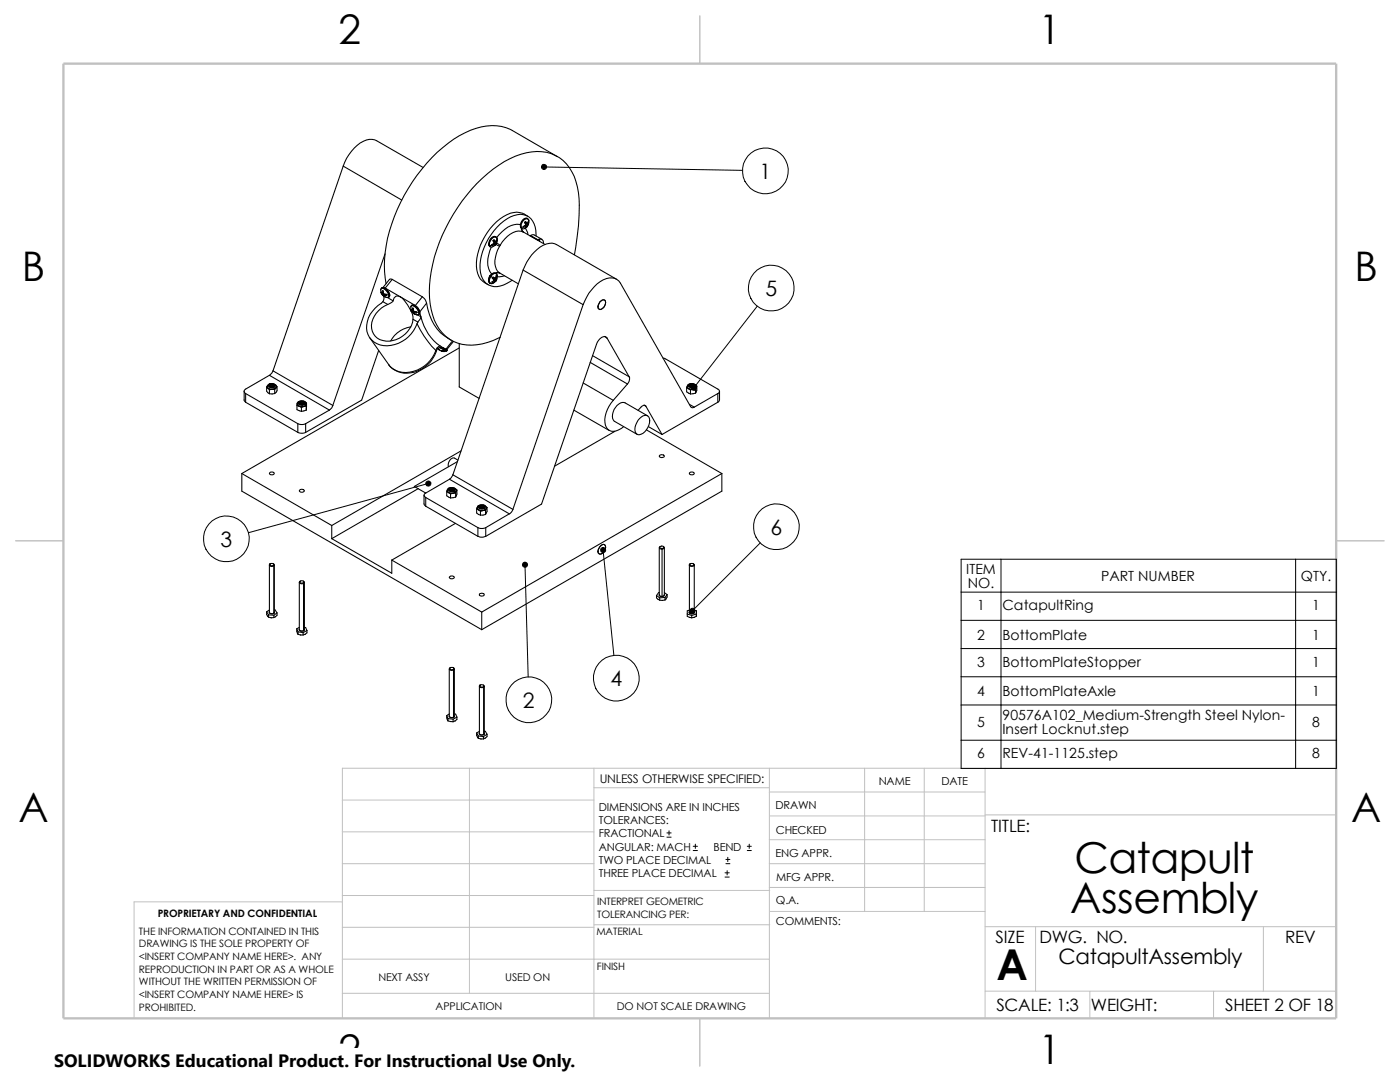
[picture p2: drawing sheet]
<svg xmlns="http://www.w3.org/2000/svg" width="279mm" height="216mm" viewBox="0 0 279 216" stroke-linecap="round" stroke-linejoin="round" font-family="sans-serif">
<g fill="none" stroke="#c0c0c0" stroke-width=".2">
<path d="M68.3 159.6h50.2M93.7 153.3v44.9M118.5 157.2h35M118.5 153.3v49.9M153.5 158h43.1M153.5 153.3v49.9M172.6 153.3v28.6M184.4 153.3v28.6M196.6 153.3v49.9M266.7 153.3h-198.4v49.9M68.3 172.3h50.2M68.3 166h50.2"/>
<path d="M68.3 180h-41.5v23.2M68.3 178.7h50.2M118.5 177.7h35.1M153.5 172.3h43.1M153.5 177.1h43.1M153.5 162.8h43.1M153.5 167.6h43.1M196.6 162.6h70.1M68.3 191.4h85.2M68.3 185h50.2M68.3 198.2h85.2M118.5 184.5h35.1"/>
<path d="M153.6 181.9h43M196.6 184.9h70.1M196.6 197.8h70.1M206.7 184.9v12.9M217.5 197.8v5.4M242.2 197.8v5.4M252.1 184.9v12.9"/>
</g>
<path d="M139.7 3.2v9.5M3.1 107.9h9.6M266.7 107.9h9.5M139.7 203.2v9.5" fill="none" stroke="#c0c0c0" stroke-width=".21"/>
<path d="M12.7 12.7h254v190.5h-254z" fill="none" stroke="#c0c0c0" stroke-width=".47"/>
<g fill="none" stroke="#000" stroke-width=".21">
<path d="M68.5 33.1l11.7 6.8M68.5 33.1l-14 40.9M68.5 33.1a7.8 7.8 0 0 1 5.2-5.3l1.1 .1 .3 .2 9.3 5.3M111.2 31.2l-9-5.2a9.9 9.9 0 0 0-9.4 .5 30.3 30.3 0 0 0-12.8 13.8 26.4 26.4 0 0 0-3 16.3M76 57.8l.1 .5M76 57.8l.2-.3 .5 .2 .5 .5 .4 .6M76.1 58.3v.2M76.1 58.4v.1M76.1 58.4l.1 .1M76.1 58.3v.1M76.1 58.5l.4 .5 .6 .4 .5-.1v-.5M76.1 57.5a1.44 1.44 0 0 1 1.5 1.3"/>
<path d="M76.1 58.5l.2 .2M76.2 57.5l-.2 .3M76.2 57.4a1.44 1.44 0 0 1 1.5 1.3M76.2 57.4l-.1 .1M76.2 58.5h-.1M76.2 58.5h.1M76.2 57.4a1.41 1.41 0 0 1 1.5 1.2M76.3 58.4v.1M76.3 58.7l.1 .1M76.3 58.4l.1-.4 .2 .6M76.4 58.8l.1 .1M76.5 58.9l.2 .2"/>
<path d="M76.5 58.3l-.2 .1M76.5 58.3l-.2 .2M76.5 59l.1 .6-.2 .6M76.5 58.5l-.2 .2M76.6 58.6l-.2 .2M76.6 58.6l.5 .1v.1M76.6 57.4l.3 .1M76.7 59l.2 .2-.2-.1M76.8 59.1h-.1M76.8 58.9l-.1 .1M76.8 58.7l-.3 .2M76.8 50.7l-10.4 30.2"/>
<path d="M76.9 57.5l6 3.5M76.9 58.7l-.2 .3M77 58.7l-.2 .2M77.1 58.8v.2l-.3-.1M77.3 59.4l1.1 .6M77.6 58.8h-.5M77.6 59.3l-.5 .1M77.6 58.8h.1M77.6 58.8v.5M77.6 59.2v.1M77.7 58.6l.1 .3-.2 .3M77.7 58.7l-.1 .5"/>
<path d="M77.7 58.6v.1M77.7 58.7l-.1 .1M78.3 55.8l-.5-.1-1.4 1.7M78.3 55.8l-1.4 1.7M78.3 55.8l6 3.4M84.3 59.2l.5 .4 .3 .9M84.3 59.2l-1.4 1.8M97.6 49l.2 .2-.1-.2M97.6 49h.1M97.7 49h.1M97.7 56.5l.1 .1M97.8 55.1h.1"/>
<path d="M97.8 55.1l.5-.5 .4-.1a1.31 1.31 0 0 0-1 2M97.8 55.1a1.27 1.27 0 0 0-.1 1.4M97.9 55.1l.1 .1M97.9 55.1a.87 .87 0 0 0 .1 1.5l.4-.1M98 55.2a.8 .8 0 0 1 1.1-.5l.1 .8-.2 .5M98 55.2a.97 .97 0 0 0 0 1.4l.6-.2 .4-.4M98 55.2l.3 .2M98 49.3l-.3 .7a4.8 4.8 0 0 0 .3 4.6l.1 .1M98.2 48.9l-.5 .1M98.2 56.3h.1M98.2 56.3l.1 .1M98.3 56.3v.1"/>
<path d="M98.3 55.4l.1-.1 .3 .2M98.3 55.4v.1l.3 .4M98.4 48.7l.2 .1M98.4 55.4l.3 .1M98.5 48.6l-.4 .2 .1 .1M98.5 56l-.3 .3M98.5 48.6l.2 .2M98.5 48.6l.3 .2M98.5 55.5h.1M98.5 56l.2 .1M98.5 55.5l.5 .2M98.6 48.5v.1"/>
<path d="M98.6 55.4l-.1 .1M98.6 55.5l.1 .2M98.6 55.9l.2 .1M98.6 55.8l.2 .2M98.6 55.5l.4 .3M98.6 48.6l.3 .2M98.6 55.9l-.1 .1M98.6 48.1l-.1 .1 .5 .3M98.6 48.4l.4 .2M98.6 48.6h.1M98.6 48.8l-.4 .1M98.6 48.1l.5 .2"/>
<path d="M98.7 56.1l-.4 .3M98.7 48.8h.1M98.7 55.7l.4 .2M98.7 48.8h-.1M98.7 55.7l-.1 .2M98.8 48.8v.2v-.1M98.8 56h.1M98.8 48.9h.1M98.8 56l-.1 .1M98.8 48.9l-.3 .2a.49 .49 0 0 1-.8-.1M98.8 48.1l-.4-.1 .5 .2M98.8 48.1l.1 .1"/>
<path d="M98.8 48.1a.2 .2 0 0 0-.2-.2 .2 .2 0 0 0-.2 .2 .2 .2 0 0 0 .2 .2l-.1 .3M98.9 54.5l.1 .1M98.9 55.5h.2M98.9 48.8l-.1 .1M99 48.8l.7 .3M99 54.6l-.1-.1a1.11 1.11 0 0 0-1 .6M99 47.3l-.1-.1a1.33 1.33 0 0 0-1.3 1.8M99 48.5v.1M99 48.6l-.1 .2M99 55.8l.1 .1M99 54.6l.2 .6 1.5-.2M99 56h.1"/>
<path d="M99 55.1h.1M99 55.7v.1M99 56h-.2M99.1 55.5l-.1 .2M99.1 48h.1M99.1 48.3l-.1 .2M99.1 55.9l-.1 .1M99.1 48.5l.7 .4M99.1 55.1v.4M99.1 55.1l-.1-.1-.1 .5h-.2M99.2 48l-.1 .3M99.2 47.5a.78 .78 0 0 0-.8-.1 .78 .78 0 0 0-.5 .6l-.2 .4v.6"/>
<path d="M99.2 47.5v.2M99.2 47.5v.4M99.2 47.9l-.3 .3M99.2 47.5l-.2-.2a1.34 1.34 0 0 0-1.3 1.7M99.2 47.9v.1M99.2 47.7v.6l-.4 .6M99.7 49.1a4.7 4.7 0 0 0-.4 5l.4 .3M99.7 54.4h-.5l-.4 .1M99.7 54.4l3.8 2.2M99.8 54.5l-.4-.1-.4 .2M99.8 48.9l-.1 .2M103.8 44.8a4.4 4.4 0 0 0-4.2 2l-.5 .6"/>
<path d="M103.9 45.3l.1 .1M103.9 45.3v.1M104 45.4l.1 .2M104 45.4h.1M104 45.5l.4 .8M104 45.4l.4 .3 .3-.1M104.2 45.6l.3 .7M104.4 46.3a2.97 2.97 0 0 0-3.1 .9l-1.5 1.7M104.4 46.3h.1M104.4 53.9l12 6.9M104.4 53.9l-14 40.8M104.4 53.9a8.6 8.6 0 0 1 4.7-5.2 2.25 2.25 0 0 1 2 .1l11.9 6.9"/>
<path d="M104.5 46.3l4.3 2.5M104.5 45.3l-.5 .1M104.7 45l.2 .2M104.7 44.3l.4 .2M104.7 44.4l.5 .2M104.8 45l-.3 .3M104.8 45l.2 .1M104.8 45l.3 .2M104.9 45.5l.5 1.3M104.9 45h.1M104.9 45.2l-.3 .1h-.1M104.9 45l.3 .1"/>
<path d="M104.9 44.9v.1M104.9 44.8l.4 .2M104.9 44.8l-.1 .2M105 45.1l.1 .1M105 45.1l-.1 .1M105.1 45.3l-.4 .3M105.1 45.2l.1 .1M105.1 45.2v.1M105.1 44.5v-.1a.19 .19 0 0 0-.2-.1 .19 .19 0 0 0-.2 .2 .19 .19 0 0 0 .2 .2v.1M105.1 44.5l.1 .1M105.2 45.3h-.1M105.2 45.1v.2"/>
<path d="M105.3 45l-.1 .1M105.3 43.6a1.18 1.18 0 0 0-1.5 1.4l.1 .3M105.3 43.1a3.9 3.9 0 0 0-4.8 .1 11.9 11.9 0 0 0-5.3 10.7 3.4 3.4 0 0 0 2.3 2.9M105.3 44.8v.2M105.4 44.7l-.5-.3-.1 .2 .5 .2M105.4 44.3l.1 .1M105.4 44.7l-.1 .1M105.5 44.4l-.1 .3M105.5 43.9a.78 .78 0 0 0-.8-.2 .78 .78 0 0 0-.5 .7l-.2 .3v.7M105.5 43.9v.2M105.5 43.9v.4M105.5 44.3l-.3 .3"/>
<path d="M105.5 43.9l-.2-.3a1.34 1.34 0 0 0-1.3 1.8M105.5 44.3v.1M105.5 44l-.1 1-.7 .6M105.7 47h.1M105.8 47l1.6 .9M105.9 47l.6-.2 1.7 1M105.9 47l1.5 .9M105.9 47h-.1M107 47.1a4 4 0 0 0-2-4.1 4.5 4.5 0 0 0-4.5 1.1 12 12 0 0 0-4.6 10.3 3.1 3.1 0 0 0 4.6 2.5l1.7-1M107.6 47.7l.1 .5M107.6 47.7a.7 .7 0 0 1 .9 .9M107.6 47.7l-.2 .2"/>
<path d="M114.6 50.8a38.4 38.4 0 0 0 .6-13.5 8.1 8.1 0 0 0-7.1-7 14.3 14.3 0 0 0-9.7 3.4 33.9 33.9 0 0 0-12.7 23.2 13.4 13.4 0 0 0 2.6 9.5 8.2 8.2 0 0 0 9 1.9l2.5-1M48.7 78.1v1.8l.3 .4M49 78.5l10.4 6M49 78.5v1.8M53.2 77.3v.8l.6 .5M53.2 77.3l.3 .2M53.3 77.2l.2 .3M53.3 77.2a1.05 1.05 0 0 0 1.9 0M53.3 77l-.1 .3M53.5 77.5l.8 .2M53.5 77.5l.3 .3M53.8 76.6l-.3 .2-.2 .4"/>
<path d="M53.8 76.6l-.5 .6M53.8 76.6v.1M53.8 74.9l-4.8 2.7a.48 .48 0 0 0-.3 .5 .48 .48 0 0 0 .3 .4M53.8 77.8v.8M53.8 74.9l11.9 6.9M53.8 76.6a.98 .98 0 0 1 1.4 .6M53.8 76.6h.9l.4 .3 .1 .3M53.8 76.8a.49 .49 0 0 1 .6-.2 .49 .49 0 0 1 .3 .6 .49 .49 0 0 1-.6 .2 .49 .49 0 0 1-.3-.6zM53.8 76.7l-.2 .2 .1 .3 .4 .2 .6-.1M53.8 76.7l.6-.1 .4 .2 .1 .2-.2 .3M53.9 76.8l-.2 .2M53.9 76.8l.5-.1 .4 .3"/>
<path d="M53.9 76.7v.1M54 76.8h.5l.2 .2-.2 .2M54 76.8l-.2 .2 .1 .1 .6 .1M54 77h.4M54 77.1l.5 .1M54 77.2h.4M54 77l-.1 .1 .4-.1M54 77l.6 .1M54 76.8v.2M54.3 77l.3 .1M54.3 77.7l-.5 .1M54.3 77.7h.5"/>
<path d="M54.5 74l11.9 6.9M54.5 74l-.2 .4-.5 .5M54.6 77v.1M54.7 77.3l.1 .3M54.8 77.6l-.5 .1M54.8 78.5l-1 .1M54.8 77.7v.8M55.1 77.4l-.3 .2M55.1 77.4l-.3 .3M55.1 77l.2 .2M55.2 77.2l-.1 .2M55.3 77.2v.8l-.5 .5"/>
<path d="M55.3 77.2l-.2 .2M73.8 67.4l3.8 5.4M75.6 69.9l-3.4 9.9-11.2 6.5M76.4 60.2a6.6 6.6 0 0 0-3.2 5.3 3.9 3.9 0 0 0 4.8 3.4 6.6 6.6 0 0 0 5.2-4.3M76.4 60.2l1 .5M77.4 60.7a4.7 4.7 0 0 0-3.1 5.4 3.4 3.4 0 0 0 4.7 1.7 5.1 5.1 0 0 0 3.4-4.1M78.4 60l-.3 .4-.7 .3M78.4 60l.3-.6a1.01 1.01 0 0 1 1.6 .1l1.1 1.4 .6 1.2M82 61.2v-.1a1.29 1.29 0 0 1 1.6 1.2M82 65.2a5.4 5.4 0 0 0-4 2.8M82 61.2v.6M82 61.8h.1"/>
<path d="M82 62.1l.3 .6 .1 1M82 62.1l.3 .1M82 61.8l.1 .1M82 61.8l.3 .1M82.1 61.9l.4 .7 .7 .2M82.1 61.9l.2 .3M82.1 61h.4l.5 .3 .6 .9M82.1 61l-.1 .2M82.2 61.9h-.1M82.2 60.9l-.1 .1M82.2 60.9a1.38 1.38 0 0 1 1.5 1.3M82.2 60.9a1.26 1.26 0 0 1 1.5 1.1l.1 .4-.1 .3"/>
<path d="M82.3 62.2v.1M82.3 61.8v.1M82.3 61.8v-.3h.1l.1 .4M82.3 62.3l.1 .1M82.4 62.4l.2 .2M82.4 63.7l1 .6M82.5 61.7l-.2 .1M82.5 61.8l-.2 .1M82.5 61.9l-.2 .3M82.5 61.9l.1 .2 .5 .1v.1M82.6 62.1l-.3 .2M82.6 62.4h.2"/>
<path d="M82.6 62.4l.2 .3-.2-.1M82.7 62.2l-.3 .2M82.7 62.5l-.1 .1M82.9 61l.6 .6 .3 .6M82.9 62.2l-.3 .2M83 62.2l-.2 .2M83.1 62.3v.1h-.3M83.2 64.6a19.1 19.1 0 0 0 3.8 5.3M83.3 62.8l.7 .4M83.4 64.3l-.2 .3M83.6 62.7l-.5 .1M83.6 62.3l-.1 .4-.3 .1"/>
<path d="M83.6 62.3h-.5M83.6 62.2v.5M83.6 62.2v.1M83.7 62.7h-.1M83.7 62.2v.5M83.7 62.2h-.1M83.7 62.1v.1M83.8 62.2l.2 1M84 63.2l-.2 .6-.4 .5M84 63.2a9.7 9.7 0 0 0 3.8 5.8M85.1 60.5l-1.3 1.7M85.1 60.5a9.4 9.4 0 0 0 4.9 7.4"/>
<path d="M87 69.9l.1 .1M87 69.9a6.5 6.5 0 0 1-7.4 4.3 4 4 0 0 1-2-1.4M87.1 70a6.2 6.2 0 0 1-7.8 4.1 3.5 3.5 0 0 1-1.7-1.3M87.4 69.6l.2 .2M87.6 69.8l-.2-.3 .4 .4h.4M87.7 69.8h-.1M87.8 69.4l.8 .4M87.8 69a1.07 1.07 0 0 0-.8 .9M87.8 69.3l.9 .5M87.8 69l.7 .4M88 70h.1M88.1 69.3l.7 .4"/>
<path d="M88.1 70h.1M88.2 70.1h.1M88.2 69.9v.2M88.2 69.9l.1 .1M88.3 70l-.1 .1M88.3 70l.2 .1h-.3M88.5 69.4l-.2-.1a1 1 0 0 0-1.2 .7M88.5 69.4l.5 .3M88.6 69.9l-.3 .1M88.6 69.8l.5 .3M88.7 69.8l.5 .2M88.7 69.8h-.1"/>
<path d="M88.8 69.6v.1M88.8 69.7l.4 .2M88.8 69.7l-.1 .1M89 69.7h.2M89.1 70.1h-.9M89.2 69.7v.2M89.2 70l-.1 .1M89.2 69.9v.1M90.3 68l-1.3 1.7M90.5 68.1l-1.3 1.6M91.7 68.6v8.6l3.9 2.3M91.7 69.4l-43.4 25.1"/>
<path d="M116.4 76.4l6 3.5M116.4 60.8l-14 40.8M116.4 60.8a8.9 8.9 0 0 1 4.6-5.2 2.21 2.21 0 0 1 2.8 .9l14 24.7a.46 .46 0 0 0 .8 0M117.8 72.3l7.4 4.3M118.2 71l7.4 4.2M119.7 60.2a.67 .67 0 0 1 1.1-.1 1.25 1.25 0 0 1-1.3 1.6 1.01 1.01 0 0 1 .2-1.5zM120.6 67.1l.6 .4M121.2 67.5a1.02 1.02 0 0 0-1.7 .4l-.5 .8-10.9 31.9-11.2 6.4M121.2 67.5l4.4 7.7M122.4 79.9a5.4 5.4 0 0 0-1.4 5.4 1.67 1.67 0 0 0 2.5 .5l1-.7M125.2 76.6l-2.8 3.3M125.6 75.2a1.47 1.47 0 0 1-.4 1.4"/>
<path d="M132.3 71.5l.5 .1 10.5 6a.46 .46 0 0 1 .3 .5 .46 .46 0 0 1-.3 .4M137 77.4v.8l.8 .4M137 77.4l.4 .2M137.2 77.2a1.14 1.14 0 0 0 1.5 .4M137.2 77.2l.2 .4M137.2 77l-.2 .4M137.3 76.8h.1M137.4 77.6l.9 .1M137.4 77.6l.4 .2M137.5 76.7l-.3 .5M137.5 76.7h.1M137.5 76.7l.8-.1a.65 .65 0 0 1 .7 .6"/>
<path d="M137.5 76.9a.57 .57 0 0 1 .6-.2 .57 .57 0 0 1 .5 .4 .57 .57 0 0 1-.6 .2 .57 .57 0 0 1-.5-.4zM137.6 76.7l.4-.1a.64 .64 0 0 1 .8 .4l-.2 .3M137.6 76.7l-.2 .3 .2 .3 .4 .1 .6-.1M137.7 76.8l-.2 .2M137.7 76.8h.7l.2 .2M137.7 76.8h.1M137.8 76.8h.2l.4 .1a.37 .37 0 0 1-.3 .3 .37 .37 0 0 1-.4-.3zM137.8 77h.4M137.8 77.2h.5M137.8 77l-.1 .1 .3-.1M137.8 77l.6 .1M137.8 76.8v.2"/>
<path d="M137.8 77.8v.8M138 77l.4 .1-.1-.1M138 77h.3M138.3 77.7l-.5 .1M138.3 77h.1M138.6 77.3l.1 .3M138.7 77.6l-.4 .1M138.8 78.4l-1 .2M138.8 77.6l-.5 .1M138.8 77.6v.8M138.9 76.9l.2 .1M138.9 77.4l-.2 .2"/>
<path d="M138.9 77.3l-.2 .3M138.9 77.3l-.1 .3M139 77.2l-.1 .1M139.1 77v.9l-.3 .5M139.1 77l-.2 .3M143.3 78.5l-4.7 2.7M143.3 78.5v1.8M143.6 78.1v1.7l-.3 .5M48.3 94.5v3.5l47.8 27.6M48.3 94.5l17.9 10.4M49 80.3l10.4 6M53.9 94.3l.5-.1 .3 .2a.45 .45 0 0 1-.4 .3 .45 .45 0 0 1-.5-.3z"/>
<path d="M59.3 80.9v.8l.9 .4M59.3 80.9l.4 .2M59.3 80.6l.1 .3 .3 .2M59.3 80.6l.1 .1a1.14 1.14 0 0 0 1.6 .2M59.3 80.6v.3M59.4 86.3a1.89 1.89 0 0 0 1.6 0M59.4 84.5a1.89 1.89 0 0 0 1.6 0M59.4 84.5v1.8M59.5 80.3l-.2 .3M59.5 80.2a.97 .97 0 0 1 1.6 .4M59.5 80.2a1 1 0 0 1 1.6 .4M59.5 80.2l-.2 .4"/>
<path d="M59.5 80.2l-.1 .4M59.5 80.2h.1M59.6 80.2v.3l.3 .3 .5 .1 .4-.2M59.6 80.2l.5-.1h.5l.3 .2-.1 .4M59.7 81.1l.5 .2M59.7 81.1h.9M59.8 80.3l-.1 .1M59.8 80.3h.1M59.8 97.8a.52 .52 0 0 1 .5-.2 .52 .52 0 0 1 .4 .4 .51 .51 0 0 1-.5 .3 .51 .51 0 0 1-.4-.5zM59.8 80.3a.48 .48 0 0 1 .6-.2 .48 .48 0 0 1 .3 .5l-.8 .1-.2-.2zM59.8 80.3l.5-.2 .5 .3M59.9 80.3a.38 .38 0 0 1 .4-.1 .38 .38 0 0 1 .3 .4 .37 .37 0 0 1-.5 .1 .37 .37 0 0 1-.2-.4z"/>
<path d="M59.9 80.5l.4-.1 .3 .1M59.9 80.3v.2M59.9 80.5v.1M60 80.5h.5M60.1 80.5h.4M60.1 80.5l.4 .1M60.1 80.5l-.2 .1M60.2 81.3v.8M60.5 80.5l.1 .1M60.5 80.4v.1M60.6 81.1l-.4 .2M60.8 80.7l.2 .2"/>
<path d="M60.8 80.2l.1 .3-.1 .2M61 84.5v1.8M61 80.9l-.4 .2M61 80.3l.2 .1M61.1 80.6l-.1 .3M61.1 80.6v1.2l-.9 .3M61.1 81l-.5 .1M61.2 80.4l-.1 1.2M61.2 80.4l-.1 .2M65.7 81.8l-4.7 2.7M66.4 80.9l-.2 .5-.5 .4M83.5 97.5l-17.3 10"/>
<path d="M84.6 98.8v1.7l.4 .5M85 99.3l10.4 6M85 99.3v1.7M85 98.4a.46 .46 0 0 0-.4 .4 .46 .46 0 0 0 .4 .5M89.2 98.1v.8l.7 .5M89.2 98.1l.3 .2M89.3 97.7v.3l.2 .3M89.3 97.7l-.1 .4M89.4 97.5v.1M89.5 98.3l.4 .3M89.5 98.3l.9 .1M89.6 97.4a.91 .91 0 0 1 1.5 .6"/>
<path d="M89.6 97.4l-.3 .3M89.6 97.4l.1 .1M89.7 97.6a.57 .57 0 0 1 .5-.2 .57 .57 0 0 1 .5 .4 .57 .57 0 0 1-.6 .3 .57 .57 0 0 1-.4-.5zM89.7 97.5l.5-.2a.49 .49 0 0 1 .6 .6l-.1 .1M89.7 97.5a.31 .31 0 0 0-.2 .2 .31 .31 0 0 0 .2 .3l.5 .1 .5-.1M89.7 95.6l11.9 6.9M89.7 95.6l-4.7 2.8M89.8 97.5l-.2 .2M89.8 97.5h.8l.1 .2M89.8 97.5h.1M89.9 97.7h.2M89.9 97.7h.3l.4 .1"/>
<path d="M89.9 97.6v.1M89.9 97.6l.3-.1 .4 .2a.39 .39 0 0 1-.4 .3 .39 .39 0 0 1-.4-.3zM89.9 97.9h.5h-.5M89.9 98.6v.8M90.1 97.7l.3 .1M90.1 97.7l.4 .1M90.3 97.7l-.4 .1M90.4 94.7l-.7 .9M90.4 94.7l12 6.9M90.4 97.8h.1M90.4 98.4l-.5 .2M90.5 97.7l-.1 .1"/>
<path d="M90.7 98l.1 .3M90.8 98.3l-.4 .1M90.9 99.2l-1 .2M90.9 98.4h-.5M90.9 98.4v.8M91 97.7l.2 .1M91.1 97.9a.88 .88 0 0 0-1-.7 .88 .88 0 0 0-.8 .9 1.23 1.23 0 0 0 1.7 0M91.1 98l-.3 .3M91.1 98l-.2 .4M91.2 97.8v.8l-.3 .6M91.2 97.8l-.1 .2M91.3 92.1l-8.6 5 2.3 1.3"/>
<path d="M91.4 91.8l-.7-.4a1.27 1.27 0 0 0-1.2 1.7M92 90l-25.8 14.9M114.5 81.8l7.1 4.1M122.7 86.1l-12 6.9M127.6 83.5a1.08 1.08 0 0 1 1-.6 1.08 1.08 0 0 1 1 .7 2.83 2.83 0 0 1-2.3 3.1 1.37 1.37 0 0 1-.4-1.9zM128.6 80.9l.3 .2M128.9 81.1a.59 .59 0 0 0-1 .2l-.6 .6M128.9 81.1l3.2 5.6M129 85.8l15.1 8.7M129.2 83l-4.4-2.6a2.13 2.13 0 0 0-2.4 1.8 1.55 1.55 0 0 0 .2 1.9l4.5 2.6M129.4 85.1l2.7 1.6M131.6 90.9l.5-.2 .5 .3a.51 .51 0 0 1-.5 .3 .51 .51 0 0 1-.5-.4z"/>
<path d="M137.6 80.7l1 .5M137.6 94.4a.51 .51 0 0 1 .5-.3 .51 .51 0 0 1 .4 .5 .52 .52 0 0 1-.5 .2 .52 .52 0 0 1-.4-.4zM143.3 80.3l-11.2 6.4M144.1 94.5v3.5l-48 27.6M144.1 94.5l-48 27.6M53.8 112.7v9.5l.5 .3 .4-.2M53.8 112.6a.44 .44 0 0 0 .3 .5 .44 .44 0 0 0 .6-.2M53.9 112.5l-.1 .1M53.9 112.5l-.1 .2 .2 .2 .6-.1M53.9 112.5h.6l.2 .1-.1 .2M54.5 112.5l.2 .2v.2M54.6 112.8l.1 .1"/>
<path d="M54.7 112.9v9.4M54.7 112.7v9.6M59.7 116.2v9.4M59.9 116l-.2 .2 .2 .2h.7M59.9 116l-.1 .1 .1 .2h.6M59.9 116h.6l.2 .1-.2 .2M60.5 116l.2 .2-.1 .2M60.5 116.3l.1 .1M60.6 116.4v9.4M60.7 116.2v9.4M66.2 107.5l12 6.9v-2.6M66.2 104.9v2.6"/>
<path d="M78.2 111.8l17.9 10.3M85 101l10.4 6M89.7 115.1a.52 .52 0 0 1 .5-.2 .52 .52 0 0 1 .4 .4 .51 .51 0 0 1-.5 .2 .51 .51 0 0 1-.4-.4zM90.9 104.4l-12.7 7.4M95.1 101.6v.8l.8 .4M95.1 101.6l.4 .1M95.2 101.3l.3 .4M95.2 101.2l-.1 .4M95.3 101.3a1.05 1.05 0 0 0 1.5 .4M95.4 107a1.89 1.89 0 0 0 1.5 0M95.4 105.3v1.7M95.4 105.3a1.89 1.89 0 0 0 1.5 0"/>
<path d="M95.4 101h.1M95.5 101.7l.9 .2M95.5 101.7l.4 .3M95.5 100.9l-.3 .4M95.5 100.9h.2M95.5 100.9a.94 .94 0 0 1 1.6 .5l-.1 .1M95.5 100.9l.3-.1a.88 .88 0 0 1 1.3 .6M95.7 118.5a.52 .52 0 0 1 .5-.1 .52 .52 0 0 1 .4 .4l-.5 .2-.3-.1zM95.7 100.9l-.2 .3 .2 .3 .4 .1 .5-.1M95.7 101a.54 .54 0 0 1 .5-.2 .54 .54 0 0 1 .4 .5 .53 .53 0 0 1-.5 .2 .53 .53 0 0 1-.4-.5zM95.7 100.9l.4-.1a.58 .58 0 0 1 .8 .4l-.3 .3M95.8 101l-.2 .2"/>
<path d="M95.8 101l.6-.1 .3 .3M95.8 101h.1M95.9 101l.6 .1a.36 .36 0 0 1-.3 .3 .36 .36 0 0 1-.4-.3zM95.9 101.2h.4M95.9 101.3l.5 .1M95.9 101.2l.4-.1 .2 .2M95.9 101v.2M95.9 102v.8M96.1 101.2l.3 .1M96.1 101.2h-.2M96.4 101.9l-.5 .1M96.4 101.9h.5"/>
<path d="M96.4 101.2v.1M96.6 101.5l.2 .2M96.8 101.7l-.4 .2M96.9 102.7l-1 .1M96.9 101.9v.8M96.9 105.3v1.7M97 101.1l.2 .2M97 101.6l-.2 .1M97 101.5l-.1 .4M97 101.5l-.2 .2M97.2 101.3v.8l-.3 .6M97.2 101.3l-.2 .2"/>
<path d="M101.6 102.5l-4.7 2.8M102.4 101.6l-.3 .6-.5 .3M119.7 109.1a.74 .74 0 0 1 1-.4 1.21 1.21 0 0 1-1.2 1.8 .97 .97 0 0 1 .2-1.4zM131 118.8l.7 .5M131 118.8a.84 .84 0 0 0 .7 1M131.6 109.3v9.4l.2 .3h.3M131.6 118.6l-.1 .2 .2 .2h.4M131.6 118.2l-.6 .6M131.7 109.1a.44 .44 0 0 1 .4-.2 .44 .44 0 0 1 .4 .4 .46 .46 0 0 1-.5 .1 .46 .46 0 0 1-.3-.3zM131.7 119.3v.5M131.8 109.1l-.2 .1a.52 .52 0 0 0 .5 .4 .52 .52 0 0 0 .5-.3l-.2-.2M132.1 119h.1"/>
<path d="M132.1 109.4v9.6M132.6 109.3v9.4l-.5 .3M132.6 118.6l-.1 .3-.4 .1M132.6 118.2l.5 .5M132.7 119.2l-1 .1M132.7 119.2v.5M132.7 119.7l-1 .1M133.1 118.7l-.4 .5M133.1 118.7v.4l-.4 .6M137.6 112.7v9.5M137.6 112.7a.55 .55 0 0 0 1 0M137.7 112.6a.46 .46 0 0 1 .8 .1"/>
<path d="M137.7 112.6a.46 .46 0 0 0 .8 .1M137.7 112.6l-.1 .1M137.8 112.5l-.2 .2M138.3 112.5l.3 .2M138.5 112.7h.1M138.6 112.7v9.5M53.2 122.1l.2 .8M53.2 122.1l.4 .6M53.4 122.9l.2 .2M53.4 122.9h.1M53.6 122.7l1.1 .1M53.6 123.1l1.1 .1"/>
<path d="M53.6 122.7v.4M53.8 121.7l-.6 .4M53.8 122.1a.51 .51 0 0 0 .3 .4 .51 .51 0 0 0 .6-.1M54.7 122.8v.4M54.7 122.3v.1M54.7 122.1v.3M54.7 121.7h.2l.4 .6M55.3 122.3a.84 .84 0 0 1-.6 .9M55.3 122.3l-.6 .5M59.2 125.5l.3 .6M59.2 125.5l.2 .8M59.4 126.3l.1 .3"/>
<path d="M59.4 126.3h.1M59.5 126.1l1 .1M59.5 126.6l1 .1M59.5 126.1v.5M59.7 125.6l.3 .3 .6-.1M59.7 125.2l-.5 .3M59.7 125.6v.2l.3 .1h.6M60.5 126.2v.5M60.6 125.8v.1M60.7 125.6l-.1 .2M60.7 125.6l-.1 .3M60.7 125.2h.3l.3 .6"/>
<path d="M60.9 126.6h.1M60.9 126.6l-.4 .1M61.3 125.8l-.8 .4M61.3 125.8v.5l-.4 .3M89.7 133.5v9.4l.3 .3 .5-.1M89.9 133.2l-.2 .1v.3l.5 .2 .3-.1M89.9 133.2a.34 .34 0 0 0 .1 .5 .34 .34 0 0 0 .5-.1M89.9 133.2h.6l.1 .2-.1 .2M90.5 133.2l.2 .3-.2 .2M90.5 133.6v.1M90.5 133.7v9.4M90.7 133.5v9.4l-.2 .2"/>
<path d="M95.7 136.9v9.5l.3 .2h.5M95.8 136.7l-.1 .2 .1 .3 .7-.1M95.8 136.7h.1M95.8 136.7a.36 .36 0 0 0 .2 .4 .36 .36 0 0 0 .5-.1M95.8 136.7a.36 .36 0 0 1 .5-.1 .36 .36 0 0 1 .2 .4M96.1 122.1v3.5M96.4 136.7l.2 .2-.1 .2M96.5 137v.1M96.5 137.1v9.5M96.6 136.9v9.6l-.1 .1M137.2 122.5l.8 .3M137.5 122.2h.1"/>
<path d="M137.5 122.2a.6 .6 0 0 0 1.1 0M137.6 122.2a.55 .55 0 0 0 1 0M137.6 123.2h.1M137.6 121.8l-.4 .1v1.1l.4 .2M137.6 122.1l-.1 .1M137.6 123.2l.4 .1M138 122.8v.5M138.5 123.2h.1M138.5 123.2l-.5 .1M138.6 122.2h.1M138.6 121.8l.4 .1v1.1l-.5 .2M138.6 122.1v.1"/>
<path d="M139 122.5l-1 .3M89.2 142.8v.5l.2 .5M89.2 142.8l.2 .6M89.4 143.4l1 .1M89.4 143.8l1 .2M89.4 143.4v.4M89.7 142.8v.2l.3 .2 .6-.1M89.7 142.5l-.5 .3M90.4 143.5v.5M90.5 143.1h.1M90.7 142.8l-.1 .3M90.7 142.5h.2l.3 .6"/>
<path d="M91.2 143.1a.86 .86 0 0 1-.8 .9M91.2 143.1l-.8 .4M95.1 146.3l.2 .8M95.1 146.3l.4 .6M95.3 147.1l.2 .2M95.3 147.1h.1M95.5 146.9l1 .1M95.5 147.3l1 .1M95.5 146.9v.4M95.7 146.3a.51 .51 0 0 0 .3 .4 .51 .51 0 0 0 .6-.1M95.7 145.9l-.6 .4M96.5 147v.4"/>
<path d="M96.5 146.6h.1M96.6 146.3v.3M96.6 145.9h.3l.3 .6M97.2 146.5a.88 .88 0 0 1-.7 .9M97.2 146.5l-.7 .5"/>
</g>
<g fill="none" stroke="#000" stroke-width=".2">
<path d="M108.6 33.3l39.6 .7M151.1 61.1l-12.6 16.3M85.5 96.5l-35.9 9.8M104.8 112.7l.6 22.4M120.4 109.8l2.1 21M151.7 108.3l-13.5 13.6M191.8 111.6h74.9v41.7h-74.9zM191.8 118.2h74.9M199.8 111.6v41.7M258.6 111.6v41.7M191.8 123.8h74.9M191.8 129.4h74.9"/>
<path d="M191.8 135h74.9M191.8 140.7h74.9M191.8 147.7h74.9M133.1 167h.8M133.1 166.2h.8M133.5 165.8v.8M138.3 169.7h.9M138.3 168.9h.9M138.8 168.4v.9M144.7 175h.8M144.7 174.2h.8M144.9 172.3h.8"/>
<path d="M144.9 171.5h.8M145.1 173.7v.9M145.2 171.1v.8M149.1 169.7h.8M149.1 168.9h.8M149.5 168.4v.9"/>
<circle cx="152.7" cy="34.1" r="4.6"/>
<circle cx="153.9" cy="57.5" r="4.6"/>
<circle cx="45.2" cy="107.5" r="4.6"/>
<circle cx="154.9" cy="105.1" r="4.6"/>
<circle cx="105.5" cy="139.6" r="4.6"/>
<circle cx="123" cy="135.3" r="4.6"/>
</g>
<g fill="#000" stroke="#000" stroke-width=".2">
<path d="M108.2 32.9a.51 .51 0 0 1 .8 .1 .51 .51 0 0 1-.3 .8 .51 .51 0 0 1-.6-.5h.5h-.5z" fill-rule="evenodd"/>
<path d="M138.2 76.9a.51 .51 0 0 1 .8 .5 .51 .51 0 0 1-.8 .4l.3-.4-.3 .4a.5 .5 0 0 1 0-.9z" fill-rule="evenodd"/>
<path d="M85 96.2l.2-.1a.48 .48 0 0 1 .8 .3l-.5 .1 .5-.1a.51 .51 0 0 1-.6 .6 .51 .51 0 0 1-.4-.8z" fill-rule="evenodd"/>
<path d="M104.4 112.4l.4-.2v.5v-.5a.51 .51 0 0 1 .5 .6 .51 .51 0 0 1-.8 .3 .51 .51 0 0 1-.1-.7z" fill-rule="evenodd"/>
<path d="M120 109.4l.3-.1 .1 .5-.1-.5a.5 .5 0 0 1 .5 .6 .5 .5 0 0 1-.7 .3 .5 .5 0 0 1-.1-.8z" fill-rule="evenodd"/>
<path d="M137.8 121.5a.5 .5 0 0 1 .7 0 .5 .5 0 0 1 0 .8 .5 .5 0 0 1-.7 0l.4-.4-.4 .4a.47 .47 0 0 1 0-.8z" fill-rule="evenodd"/>
</g>
<path d="M10.8 209.2h104.1v6.7h-104.1z" fill="#fff"/>
<g font-size="8.5">
<text x="214.4" y="174.1">Catapult</text>
<text x="213.6" y="182.2">Assembly</text>
<text x="198.8" y="195.5">A</text>
</g>
<g font-size="8.1">
<text x="67.6" y="8.8">2</text>
<text x="207.3" y="8.8">1</text>
<text x="4.4" y="56.1">B</text>
<text x="270.3" y="56.1">B</text>
<text x="3.7" y="164.1">A</text>
<text x="269.6" y="164.1">A</text>
<text x="67.6" y="212.3">2</text>
<text x="207.3" y="212.3">1</text>
</g>
<g font-size="4.2">
<text x="151.6" y="35.6">1</text>
<text x="152.7" y="59.1">5</text>
<text x="153.8" y="106.7">6</text>
<text x="44" y="109.1">3</text>
<text x="121.8" y="136.9">4</text>
<text x="104.4" y="141.2">2</text>
<text x="211.2" y="192.4">CatapultAssembly</text>
</g>
<text font-size="3.6" x="10.8" y="213">SOLIDWORKS Educational Product. For Instructional Use Only.</text>
<g font-size="3.4">
<text x="197.8" y="166">TITLE:</text>
<text x="198.7" y="188.1">SIZE</text>
<text x="207.5" y="188.1">DWG. NO.</text>
<text x="256.5" y="188.2">REV</text>
<text x="198.8" y="201.7">SCALE: 1:3</text>
<text x="217.7" y="201.8">WEIGHT:</text>
<text x="244.5" y="201.7">SHEET 2 OF 18</text>
</g>
<g font-size="2.8">
<text x="192.8" y="114.6">ITEM</text>
<text x="193.1" y="117.3">NO.</text>
<text x="219.8" y="116">PART NUMBER</text>
<text x="259.6" y="116">QTY.</text>
<text x="195" y="121.8">1</text>
<text x="200.1" y="121.8">CatapultRing</text>
<text x="261.9" y="121.8">1</text>
<text x="195" y="127.7">2</text>
<text x="200.1" y="127.7">BottomPlate</text>
<text x="261.9" y="127.7">1</text>
<text x="195" y="133.1">3</text>
<text x="200.1" y="133.1">BottomPlateStopper</text>
<text x="261.9" y="133.1">1</text>
<text x="195" y="138.9">4</text>
<text x="200.1" y="143.6">90576A102_Medium-Strength Steel Nylon-</text>
<text x="200.1" y="138.9">BottomPlateAxle</text>
<text x="261.9" y="138.9">1</text>
<text x="195" y="145">5</text>
<text x="200.1" y="146.4">Insert Locknut.step</text>
<text x="261.9" y="145">8</text>
<text x="195" y="151.3">6</text>
<text x="200.1" y="151.3">REV-41-1125.step</text>
<text x="261.9" y="151.3">8</text>
</g>
<text font-size="2.4" x="119.7" y="156.2">UNLESS OTHERWISE SPECIFIED:</text>
<g font-size="2.2">
<text x="119.5" y="161.8">DIMENSIONS ARE IN INCHES</text>
<text x="154.8" y="161.5">DRAWN</text>
<text x="175.4" y="156.7">NAME</text>
<text x="187.9" y="156.7">DATE</text>
<text x="119.5" y="164.4">TOLERANCES:</text>
<text x="119.5" y="167.1">FRACTIONAL</text>
<text x="154.8" y="166.3">CHECKED</text>
<text x="119.5" y="169.8">ANGULAR: MACH</text>
<text x="119.5" y="172.4">TWO PLACE DECIMAL</text>
<text x="142.4" y="169.8">BEND</text>
<text x="154.8" y="171">ENG APPR.</text>
<text x="119.5" y="175">THREE PLACE DECIMAL</text>
<text x="154.9" y="175.7">MFG APPR.</text>
<text x="154.9" y="184.7">COMMENTS:</text>
<text x="154.9" y="180.5">Q.A.</text>
</g>
<g font-size="2.1">
<text x="75.5" y="195.7">NEXT ASSY</text>
<text x="100.8" y="195.7">USED ON</text>
<text x="86.9" y="201.5">APPLICATION</text>
<text x="123.1" y="201.6">DO NOT SCALE DRAWING</text>
</g>
<g font-size="2">
<text x="31.5" y="183">PROPRIETARY AND CONFIDENTIAL</text>
<text x="119.2" y="180.6">INTERPRET GEOMETRIC</text>
<text x="119.2" y="183.1">TOLERANCING PER:</text>
<text x="27.7" y="186.5">THE INFORMATION CONTAINED IN THIS</text>
<text x="27.7" y="189.1">DRAWING IS THE SOLE PROPERTY OF</text>
<text x="27.7" y="191.6">&lt;INSERT COMPANY NAME HERE&gt;. ANY</text>
<text x="119" y="186.6">MATERIAL</text>
<text x="27.7" y="194.1">REPRODUCTION IN PART OR AS A WHOLE</text>
<text x="27.7" y="196.6">WITHOUT THE WRITTEN PERMISSION OF</text>
<text x="119.1" y="193.5">FINISH</text>
<text x="27.7" y="199.1">&lt;INSERT COMPANY NAME HERE&gt; IS</text>
<text x="27.7" y="201.7">PROHIBITED.</text>
</g>
</svg>
